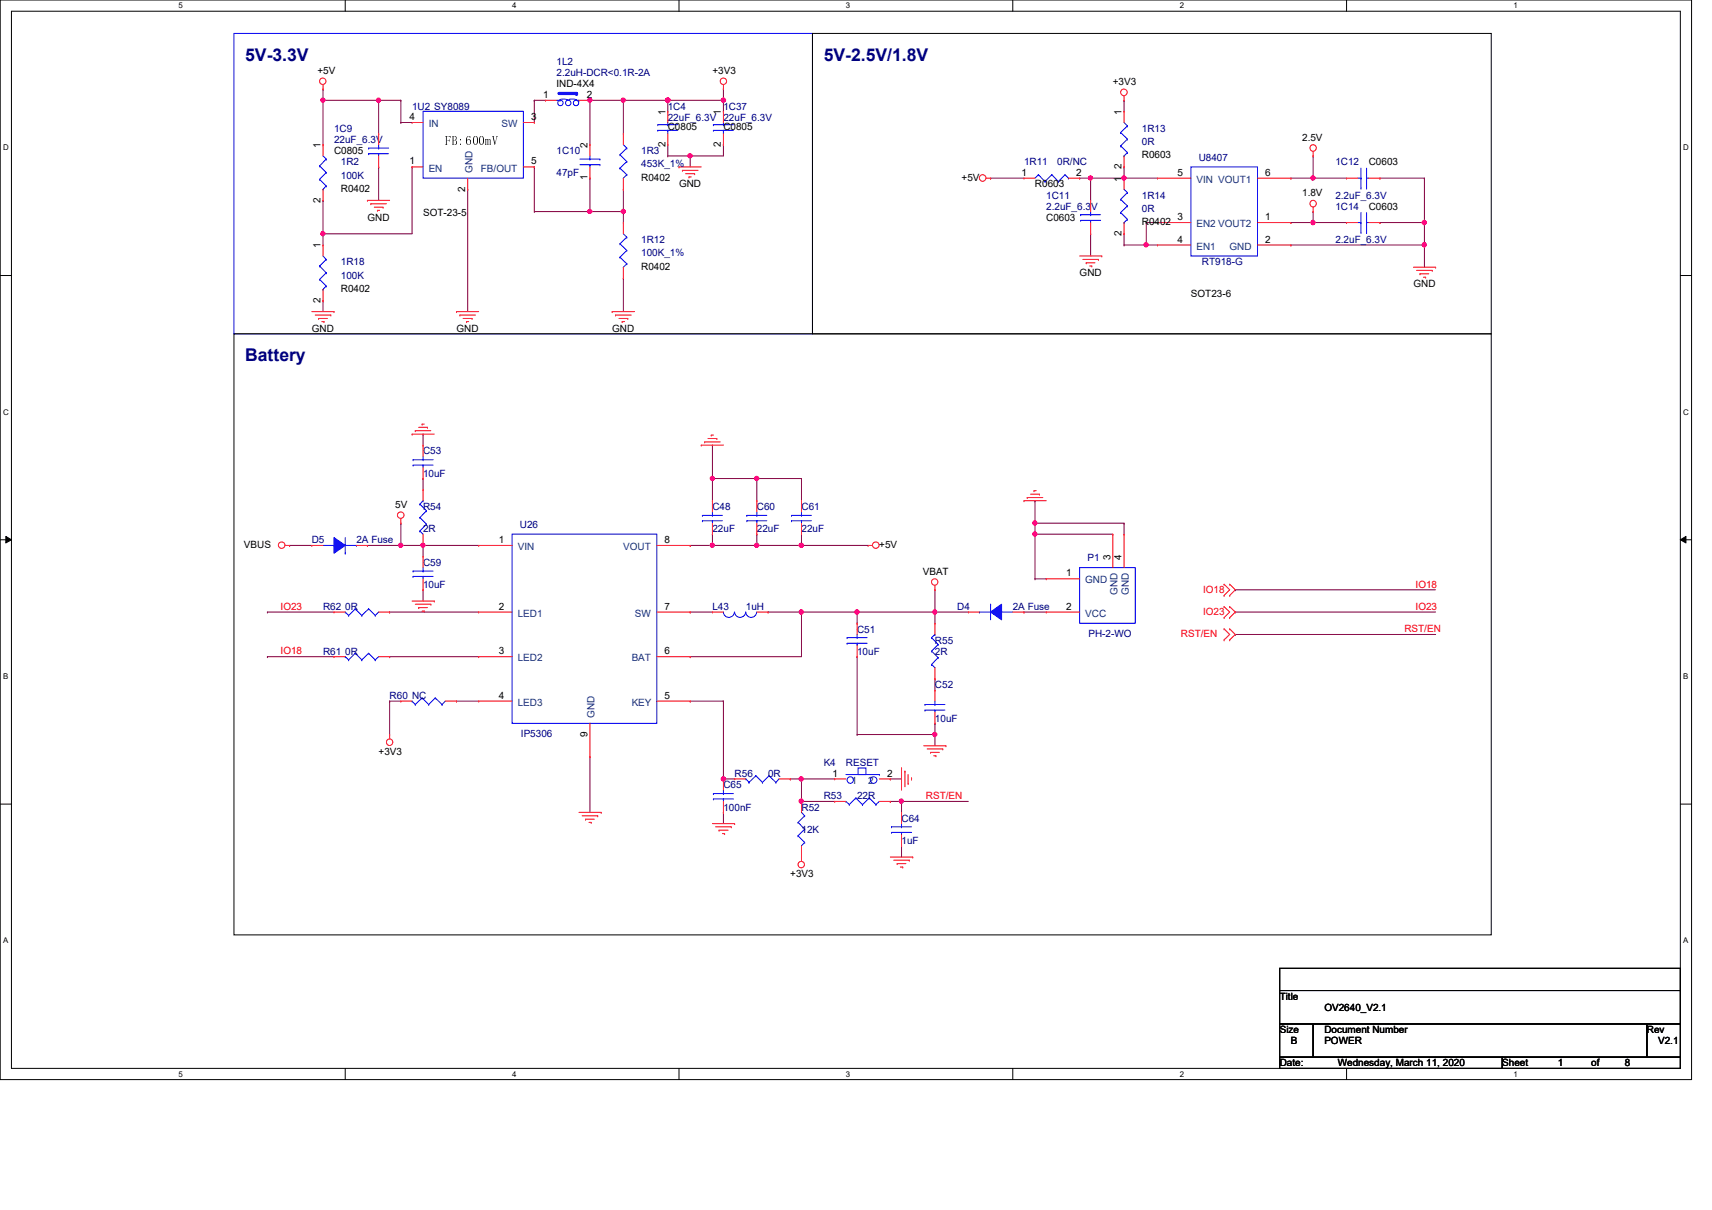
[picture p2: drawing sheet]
<svg xmlns="http://www.w3.org/2000/svg" width="297mm" height="210mm" viewBox="0 0 297 210" stroke-linecap="round" stroke-linejoin="round" font-family="sans-serif">
<path d="M0 0h293.5v187.3h-293.5zM2 1.9h289.5v183.4h-289.5z" fill="none" stroke="#000" stroke-width=".17"/>
<g fill="#fff">
<path d="M30.9 .2h.8v1.5h-.8z"/>
<path d="M30.9 185.5h.8v1.6h-.8z"/>
</g>
<path d="M59.9 0v1.9M59.9 185.3v2" fill="none" stroke="#000" stroke-width=".17"/>
<g fill="#fff">
<path d="M88.9 .2h.7v1.5h-.7z"/>
<path d="M88.9 185.5h.7v1.6h-.7z"/>
</g>
<path d="M117.8 0v1.9M117.8 185.3v2" fill="none" stroke="#000" stroke-width=".17"/>
<g fill="#fff">
<path d="M146.8 .2h.7v1.5h-.7z"/>
<path d="M146.8 185.5h.7v1.6h-.7z"/>
</g>
<path d="M175.7 0v1.9M175.7 185.3v2" fill="none" stroke="#000" stroke-width=".17"/>
<g fill="#fff">
<path d="M204.7 .2h.7v1.5h-.7z"/>
<path d="M204.7 185.5h.7v1.6h-.7z"/>
</g>
<path d="M233.6 0v1.9M233.6 185.3v2" fill="none" stroke="#000" stroke-width=".17"/>
<g fill="#fff">
<path d="M262.6 .2h.8v1.5h-.8z"/>
<path d="M262.6 185.5h.8v1.6h-.8z"/>
<path d="M.5 24.8h1v1.6h-1z"/>
<path d="M292.1 24.8h.9v1.6h-.9z"/>
<path d="M.5 70.7h1v1.5h-1z"/>
<path d="M292.1 70.7h.9v1.5h-.9z"/>
</g>
<path d="M0 47.8h2M291.5 47.8h2" fill="none" stroke="#000" stroke-width=".17"/>
<g fill="#fff">
<path d="M.5 116.5h.9v1.6h-.9z"/>
<path d="M292.1 116.5h.8v1.6h-.8z"/>
</g>
<path d="M0 93.6h2M1 93l1 .6-1 .6zM291.5 93.6l1-.6v1.2zM291.5 93.6h2" fill="none" stroke="#000" stroke-width=".17"/>
<path d="M1 93l1 .6-1 .6zM291.5 93.6l1-.6v1.2z" fill="#000"/>
<g fill="#fff">
<path d="M.5 162.4h.9v1.5h-.9z"/>
<path d="M292.1 162.4h.8v1.5h-.8z"/>
</g>
<path d="M141 5.8h117.7v52.1h-117.7zM40.6 57.9h218.1v104.3h-218.1zM0 139.5h2M291.5 139.5h2" fill="none" stroke="#000" stroke-width=".17"/>
<path d="M40.6 5.8h100.4v52.1h-100.4z" fill="none" stroke="#00f" stroke-width=".17"/>
<path d="M65.7 17.4h.1M65.7 17.4h3.9M125.5 15.5h.1M125.5 15.5v1.9" fill="none" stroke="#7f003f" stroke-width=".17"/>
<circle cx="65.7" cy="17.4" r=".37" fill="#f0f"/>
<circle cx="65.7" cy="17.4" r=".37" fill="none" stroke="#f0f" stroke-width=".17"/>
<path d="M71.5 29h.1M71.5 29v11.6h-15.5M56 40.6h.1" fill="none" stroke="#7f003f" stroke-width=".17"/>
<circle cx="56" cy="40.5" r=".37" fill="#f0f"/>
<circle cx="56" cy="40.5" r=".37" fill="none" stroke="#f0f" stroke-width=".17"/>
<g fill="none" stroke="#7f003f" stroke-width=".17">
<path d="M56 17.4h.1M56 17.4v7.7M65.7 17.4h.1M65.7 17.4v5.8M69.6 17.4h.1M69.6 17.4v3.9M92.7 17.4h.1M92.7 17.4v3.9M92.7 17.4h2M108.2 17.4h.1M108.2 17.4h7.7M65.7 29h.1"/>
<path d="M65.7 29v5.8M69.6 21.3h.1M69.6 21.3h1.9M81.1 32.9h.1M81.1 32.9v21.2M92.7 29h.1M92.7 29v7.7"/>
</g>
<circle cx="115.9" cy="17.4" r=".37" fill="#f0f"/>
<circle cx="115.9" cy="17.4" r=".37" fill="none" stroke="#f0f" stroke-width=".17"/>
<circle cx="108.1" cy="17.4" r=".37" fill="#f0f"/>
<circle cx="108.1" cy="17.4" r=".37" fill="none" stroke="#f0f" stroke-width=".17"/>
<path d="M115.9 17.4h.1M115.9 17.4h9.6" fill="none" stroke="#7f003f" stroke-width=".17"/>
<circle cx="125.5" cy="17.4" r=".37" fill="#f0f"/>
<circle cx="125.5" cy="17.4" r=".37" fill="none" stroke="#f0f" stroke-width=".17"/>
<circle cx="115.9" cy="17.4" r=".37" fill="#f0f"/>
<circle cx="115.9" cy="17.4" r=".37" fill="none" stroke="#f0f" stroke-width=".17"/>
<path d="M102.4 17.4h.1M102.4 17.4h5.8M108.2 17.4h.1M108.2 17.4v5.8M125.5 17.4h.1M125.5 17.4v1.9M108.2 36.7h.1M108.2 36.7v1.9M115.9 27.1h.1M115.9 27.1h9.6M119.8 27.1h.1" fill="none" stroke="#7f003f" stroke-width=".17"/>
<circle cx="119.7" cy="27" r=".37" fill="#f0f"/>
<circle cx="119.7" cy="27" r=".37" fill="none" stroke="#f0f" stroke-width=".17"/>
<path d="M102.4 36.7h.1M102.4 36.7h5.8M108.2 48.3h.1M108.2 48.3v5.8" fill="none" stroke="#7f003f" stroke-width=".17"/>
<circle cx="108.1" cy="36.7" r=".37" fill="#f0f"/>
<circle cx="108.1" cy="36.7" r=".37" fill="none" stroke="#f0f" stroke-width=".17"/>
<circle cx="102.3" cy="36.7" r=".37" fill="#f0f"/>
<circle cx="102.3" cy="36.7" r=".37" fill="none" stroke="#f0f" stroke-width=".17"/>
<path d="M102.4 17.4h.1M102.4 17.4v7.7" fill="none" stroke="#7f003f" stroke-width=".17"/>
<circle cx="102.3" cy="17.4" r=".37" fill="#f0f"/>
<circle cx="102.3" cy="17.4" r=".37" fill="none" stroke="#f0f" stroke-width=".17"/>
<path d="M56 17.4h.1M56 17.4h9.7M92.7 36.7h.1M102.4 30.9h.1M102.4 30.9v5.8h-9.7M108.2 32.9h.1M108.2 32.9v3.8" fill="none" stroke="#7f003f" stroke-width=".17"/>
<circle cx="56" cy="17.4" r=".37" fill="#f0f"/>
<circle cx="56" cy="17.4" r=".37" fill="none" stroke="#f0f" stroke-width=".17"/>
<path d="M56 15.5h.1M56 15.5v1.9M115.9 17.4h.1M115.9 17.4v1.9M125.5 25.1h.1M125.5 25.1v2M56 40.6h.1M56 40.6v1.9" fill="none" stroke="#7f003f" stroke-width=".17"/>
<circle cx="115.9" cy="17.4" r=".37" fill="#f0f"/>
<circle cx="115.9" cy="17.4" r=".37" fill="none" stroke="#f0f" stroke-width=".17"/>
<path d="M56 34.8h.1M56 34.8v5.8M115.9 25.1h.1M115.9 25.1v2M119.8 27.1h.1M119.8 27.1v1.9M56 52.2h.1M56 52.2v1.9M198.9 42.5h.1M198.9 42.5h1.9" fill="none" stroke="#7f003f" stroke-width=".17"/>
<circle cx="198.8" cy="42.5" r=".38" fill="#f0f"/>
<circle cx="198.8" cy="42.5" r=".38" fill="none" stroke="#f0f" stroke-width=".17"/>
<path d="M195 30.9h.1M195 30.9h5.8M198.9 38.6h.1M198.9 38.6h1.9M198.9 38.6v3.9" fill="none" stroke="#7f003f" stroke-width=".17"/>
<circle cx="195" cy="30.9" r=".37" fill="#f0f"/>
<circle cx="195" cy="30.9" r=".37" fill="none" stroke="#f0f" stroke-width=".17"/>
<path d="M189.2 30.9h.1M189.2 30.9v3.9M195 42.5h.1M195 42.5h3.9" fill="none" stroke="#7f003f" stroke-width=".17"/>
<circle cx="189.2" cy="30.9" r=".37" fill="#f0f"/>
<circle cx="189.2" cy="30.9" r=".37" fill="none" stroke="#f0f" stroke-width=".17"/>
<path d="M195 17.4h.1M195 17.4v1.9M171.9 30.9h.1M171.9 30.9h5.8M187.3 30.9h.1M187.3 30.9h1.9M227.8 30.9h.1M227.8 30.9h5.8M189.2 40.6h.1M189.2 40.6v3.8M195 40.6h.1M195 40.6v1.9" fill="none" stroke="#7f003f" stroke-width=".17"/>
<circle cx="227.8" cy="30.9" r=".37" fill="#f0f"/>
<circle cx="227.8" cy="30.9" r=".37" fill="none" stroke="#f0f" stroke-width=".17"/>
<path d="M227.8 38.6h.1M227.8 38.6h5.8" fill="none" stroke="#7f003f" stroke-width=".17"/>
<circle cx="227.8" cy="38.6" r=".38" fill="#f0f"/>
<circle cx="227.8" cy="38.6" r=".38" fill="none" stroke="#f0f" stroke-width=".17"/>
<path d="M239.4 30.9h.1M239.4 30.9h7.7M247.1 42.5h.1M247.1 42.5v3.9" fill="none" stroke="#7f003f" stroke-width=".17"/>
<circle cx="247.1" cy="42.5" r=".38" fill="#f0f"/>
<circle cx="247.1" cy="42.5" r=".38" fill="none" stroke="#f0f" stroke-width=".17"/>
<g fill="none" stroke="#7f003f" stroke-width=".17">
<path d="M189.2 30.9h.1M195 29h.1M195 29v1.9h-5.8M224 30.9h.1M227.8 27.1h.1M227.8 36.7h.1M227.8 27.1v3.8h-3.8M227.8 36.7v1.9M239.4 38.6h.1M239.4 38.6h7.7M247.1 38.6h.1M247.1 38.6v3.9h-23.1"/>
<path d="M224 42.5h.1"/>
</g>
<circle cx="247.1" cy="38.6" r=".38" fill="#f0f"/>
<circle cx="247.1" cy="38.6" r=".38" fill="none" stroke="#f0f" stroke-width=".17"/>
<path d="M224 38.6h.1M224 38.6h3.8M247.1 30.9h.1M247.1 30.9v7.7M73.4 83h.1M73.4 83v2M162.2 102.3h.1M162.2 106.2h.1M162.2 102.3v3.9M162.2 106.2h5.8M177.7 106.2h.1M177.7 106.2h3.8" fill="none" stroke="#7f003f" stroke-width=".17"/>
<circle cx="162.2" cy="106.2" r=".38" fill="#f0f"/>
<circle cx="162.2" cy="106.2" r=".38" fill="none" stroke="#f0f" stroke-width=".17"/>
<path d="M139.1 139h.1M139.1 139h5.7" fill="none" stroke="#7f003f" stroke-width=".17"/>
<circle cx="139" cy="139" r=".38" fill="#f0f"/>
<circle cx="139" cy="139" r=".38" fill="none" stroke="#f0f" stroke-width=".17"/>
<path d="M139.1 135.1h.1M139.1 135.1v3.9" fill="none" stroke="#7f003f" stroke-width=".17"/>
<circle cx="139" cy="135.1" r=".38" fill="#f0f"/>
<circle cx="139" cy="135.1" r=".38" fill="none" stroke="#f0f" stroke-width=".17"/>
<path d="M139.1 135.1h.1M139.1 135.1h5.7M156.4 139h.1M156.4 139h11.6" fill="none" stroke="#7f003f" stroke-width=".17"/>
<circle cx="156.4" cy="139" r=".38" fill="#f0f"/>
<circle cx="156.4" cy="139" r=".38" fill="none" stroke="#f0f" stroke-width=".17"/>
<g fill="none" stroke="#7f003f" stroke-width=".17">
<path d="M119.8 94.6h.1M123.6 92.7h.1M123.6 83h.1M123.6 92.7v1.9h-3.8M123.6 83v3.9M131.3 92.7h.1M131.3 92.7v1.9M73.4 102.3h.1M73.4 102.3v2M119.8 106.2h.1M119.8 106.2h3.8M102.4 131.3h.1"/>
<path d="M102.4 131.3v9.6M125.5 140.9h.1M125.5 140.9v2"/>
</g>
<circle cx="123.6" cy="83" r=".37" fill="#f0f"/>
<circle cx="123.6" cy="83" r=".37" fill="none" stroke="#f0f" stroke-width=".17"/>
<path d="M131.3 83h.1M131.3 83v3.9M162.2 127.4h.1M162.2 127.4v2" fill="none" stroke="#7f003f" stroke-width=".17"/>
<circle cx="162.2" cy="127.4" r=".37" fill="#f0f"/>
<circle cx="162.2" cy="127.4" r=".37" fill="none" stroke="#f0f" stroke-width=".17"/>
<g fill="none" stroke="#7f003f" stroke-width=".17">
<path d="M119.8 113.9h.1M139.1 106.2h.1M139.1 106.2h9.6M139.1 106.2v7.7h-19.3M148.7 106.2h.1M148.7 113.9h.1M148.7 106.2v1.9M148.7 113.9v13.5M162.2 117.8h.1M162.2 106.2h.1M162.2 106.2v1.9M162.2 117.8v1.9"/>
<path d="M148.7 127.4h.1M148.7 127.4h13.5"/>
</g>
<circle cx="139" cy="106.2" r=".38" fill="#f0f"/>
<circle cx="139" cy="106.2" r=".38" fill="none" stroke="#f0f" stroke-width=".17"/>
<path d="M133.3 106.2h.1M133.3 106.2h5.8M119.8 121.6h.1M119.8 121.6h5.7M125.5 121.6h.1M125.5 135.1h.1M125.5 121.6v13.5M125.5 135.1h2" fill="none" stroke="#7f003f" stroke-width=".17"/>
<circle cx="125.5" cy="135.1" r=".38" fill="#f0f"/>
<circle cx="125.5" cy="135.1" r=".38" fill="none" stroke="#f0f" stroke-width=".17"/>
<path d="M123.6 94.6h.1M123.6 94.6h7.7M154.5 135.1h.1M154.5 135.1h1.9M162.2 125.5h.1M162.2 125.5v1.9" fill="none" stroke="#7f003f" stroke-width=".17"/>
<circle cx="123.6" cy="94.6" r=".37" fill="#f0f"/>
<circle cx="123.6" cy="94.6" r=".37" fill="none" stroke="#f0f" stroke-width=".17"/>
<path d="M139.1 94.6h.1M139.1 94.6h11.5" fill="none" stroke="#7f003f" stroke-width=".17"/>
<circle cx="139" cy="94.6" r=".37" fill="#f0f"/>
<circle cx="139" cy="94.6" r=".37" fill="none" stroke="#f0f" stroke-width=".17"/>
<path d="M73.4 94.6h.1M73.4 94.6h9.7M131.3 94.6h.1M139.1 92.7h.1M139.1 92.7v1.9h-7.8M137.1 135.1h.1M137.1 135.1h2" fill="none" stroke="#7f003f" stroke-width=".17"/>
<circle cx="131.3" cy="94.6" r=".37" fill="#f0f"/>
<circle cx="131.3" cy="94.6" r=".37" fill="none" stroke="#f0f" stroke-width=".17"/>
<path d="M148.7 106.2h.1M148.7 106.2h13.5" fill="none" stroke="#7f003f" stroke-width=".17"/>
<circle cx="148.7" cy="106.2" r=".38" fill="#f0f"/>
<circle cx="148.7" cy="106.2" r=".38" fill="none" stroke="#f0f" stroke-width=".17"/>
<path d="M139.1 83h.1M139.1 83v3.9M179.6 92.7h.1M179.6 90.8h.1M179.6 92.7h13.5M179.6 90.8v1.9M179.6 90.8h15.4M195 90.8h.1M195 90.8v1.9" fill="none" stroke="#7f003f" stroke-width=".17"/>
<circle cx="179.5" cy="90.7" r=".38" fill="#f0f"/>
<circle cx="179.5" cy="90.7" r=".38" fill="none" stroke="#f0f" stroke-width=".17"/>
<path d="M179.6 86.9h.1M179.6 92.7h.1M179.6 86.9v3.9M179.6 92.7v7.7M179.6 100.4h.1M179.6 100.4h1.9" fill="none" stroke="#7f003f" stroke-width=".17"/>
<circle cx="179.5" cy="92.6" r=".37" fill="#f0f"/>
<circle cx="179.5" cy="92.6" r=".37" fill="none" stroke="#f0f" stroke-width=".17"/>
<g fill="none" stroke="#7f003f" stroke-width=".17">
<path d="M73.4 75.3h.1M73.4 75.3v1.9M50.2 94.6h.1M50.2 94.6h3.9M73.4 94.6h.1M73.4 94.6v1.9M46.4 106.2h.1M46.4 113.9h.1M46.4 106.2h11.6M46.4 113.9h11.6M67.6 106.2h.1M67.6 113.9h.1"/>
<path d="M67.6 106.2h15.5M67.6 113.9h15.5M214.3 102.3h.1M214.3 106.2h.1M214.3 110.1h.1M214.3 106.2h34.8M214.3 102.3h34.8M214.3 110.1h34.8M67.6 121.6h.1M67.6 121.6v5.8M67.6 121.6h2M79.2 121.6h.1"/>
<path d="M79.2 121.6h3.9M154.5 139h.1M154.5 139h1.9M156.4 139h.1M156.4 139v1.9M156.4 146.7h.1M156.4 146.7v2"/>
</g>
<circle cx="73.4" cy="94.6" r=".37" fill="#f0f"/>
<circle cx="73.4" cy="94.6" r=".37" fill="none" stroke="#f0f" stroke-width=".17"/>
<path d="M63.8 94.6h.1M69.6 90.8h.1M69.6 90.8v3.8h-5.8M123.6 83h.1M123.6 83h7.7" fill="none" stroke="#7f003f" stroke-width=".17"/>
<circle cx="131.3" cy="83" r=".37" fill="#f0f"/>
<circle cx="131.3" cy="83" r=".37" fill="none" stroke="#f0f" stroke-width=".17"/>
<path d="M123.6 77.2h.1M123.6 77.2v5.8M69.6 94.6h.1M69.6 94.6h3.8M131.3 83h.1M131.3 83h7.8" fill="none" stroke="#7f003f" stroke-width=".17"/>
<circle cx="69.5" cy="94.6" r=".37" fill="#f0f"/>
<circle cx="69.5" cy="94.6" r=".37" fill="none" stroke="#f0f" stroke-width=".17"/>
<g fill="none" stroke="#f00" stroke-width=".17">
<path d="M56 15.5h.1M56 14.7v.8M115.9 19.3h.1M115.9 19.3v2M125.5 15.5h.1M125.5 14.7v.8M195 17.4h.1M195 19.3h.1M195 16.6v.8M195 19.3v2M56 25.1h.1M56 34.8h.1"/>
<path d="M56 25.1v2M56 32.9v1.9M63.8 34.8h.1M63.8 34.8h3.8M64.3 35.3h.1M64.3 35.3h2.8M64.9 35.9h1.6M65.5 36.5h.1M65.5 36.5h.4M65.7 29h.1M65.7 23.2h.1M65.7 23.2v1.9"/>
<path d="M65.7 27.1v1.9M66.5 35.9h.1M102.4 30.9h.1M102.4 25.1h.1M102.4 25.1v2M102.4 29v1.9M108.2 23.2h.1M108.2 32.9h.1M108.2 23.2v1.9M108.2 30.9v2M115.9 25.1h.1M115.9 23.2v1.9"/>
<path d="M117.8 29h.1M117.8 29h3.9M118.4 29.5h.1M118.4 29.5h2.7M119 30.1h1.5M119.5 30.7h.1M119.5 30.7h.4M120.5 30.1h.1M171.1 30.9h.8M171.9 30.9h.1M189.2 34.8h.1M189.2 34.8v1.9"/>
<path d="M189.2 38.6v2M195 29h.1M195 27.1v1.9M200.8 30.9h.1M200.8 38.6h.1M200.8 30.9h5.8M200.8 38.6h5.8M218.2 30.9h5.8M218.2 38.6h5.8M224 30.9h.1M224 38.6h.1M227.8 27.1h.1"/>
<path d="M227.8 36.7h.1M227.8 26.3v.8M227.8 35.9v.8M233.6 30.9h.1M233.6 38.6h.1M233.6 30.9h2M233.6 38.6h2M237.5 30.9h1.9M237.5 38.6h1.9M239.4 30.9h.1M239.4 38.6h.1M54.1 54.1h3.9"/>
<path d="M54.7 54.7h2.7M55.3 55.2h.1M55.3 55.2h1.5M55.8 55.8h.4M56.2 55.8h.1M57.4 54.7h.1M58 54.1h.1M79.2 54.1h.1M79.2 54.1h3.9M79.8 54.7h.1M79.8 54.7h2.7M80.3 55.2h1.6"/>
<path d="M80.9 55.8h.1M80.9 55.8h.4M81.9 55.2h.1M106.2 54.1h.1M106.2 54.1h3.9M106.8 54.7h.1M106.8 54.7h2.7M107.4 55.2h1.5M107.9 55.8h.1M107.9 55.8h.5M108.9 55.2h.1M187.3 44.4h3.9"/>
<path d="M187.9 45h2.7M188.5 45.6h.1M188.5 45.6h1.5M189.1 46.1h.3M189.2 40.6h.1M189.4 46.1h.1M190.6 45h.1M191.2 44.4h.1M200.8 42.5h.1M200.8 42.5h5.8M218.2 42.5h5.8M224 42.5h.1"/>
<path d="M245.2 46.4h3.9M245.8 46.9h2.7M246.4 47.5h.1M246.4 47.5h1.5M247 48.1h.4M247.4 48.1h.1M248.5 46.9h.1M249.1 46.4h.1M71.5 75.3h.1M71.5 75.3h3.8M72 74.7h.1M72 74.7h2.8"/>
<path d="M72.6 74.1h1.6M73.2 73.6h.1M73.2 73.6h.4M73.4 77.2h.1M73.4 77.2v2M74.2 74.1h.1M121.7 77.2h.1M121.7 77.2h3.8M122.3 76.7h.1M122.3 76.7h2.7M122.8 76.1h1.6M123.4 75.5h.1"/>
<path d="M123.4 75.5h.4M124.4 76.1h.1M49.5 94.6h.7M50.2 94.6h.1M69.6 90.8h.1M69.6 90v.8M73.4 94.6h.1M73.4 85h.1M73.4 96.5h.1M73.4 83h.1M73.4 81.1v1.9M73.4 85v1.9"/>
<path d="M73.4 92.7v1.9M73.4 96.5v2M123.6 92.7h.1M123.6 86.9h.1M123.6 86.9v1.9M123.6 90.8v1.9M139.1 92.7h.1M139.1 86.9h.1M139.1 86.9v1.9M139.1 90.8v1.9M150.6 94.6h.1M150.6 94.6h.8"/>
<path d="M177.7 86.9h.1M177.7 86.9h3.8M178.2 86.3h.1M178.2 86.3h2.7M178.8 85.7h1.5M179.4 85.1h.1M179.4 85.1h.4M180.3 85.7h.1M193.1 92.7h.1M193.1 92.7v5.8M195 92.7h.1M195 92.7v5.8"/>
<path d="M58 113.9h.1M58 113.9h1.9M65.7 113.9h1.9M67.6 113.9h.1M71.5 104.3h3.8M72 104.8h2.8M72.6 105.4h.1M72.6 105.4h1.6M73.2 106h.4M73.4 102.3h.1M73.4 100.4v1.9M73.6 106h.1"/>
<path d="M74.8 104.8h.1M75.3 104.3h.1M123.6 106.2h.1M123.6 106.2h1.9M131.3 106.2h2M133.3 106.2h.1M148.7 113.9h.1M148.7 108.1h.1M148.7 108.1v2M148.7 112v1.9M162.2 102.3h.1M162.2 117.8h.1"/>
<path d="M162.2 108.1h.1M162.2 101.6v.7M162.2 108.1v2M162.2 115.8v2M181.5 100.4h.1M181.5 106.2h.1M181.5 100.4h5.8M181.5 106.2h5.8M212.4 101.3h.1M212.4 103.3h.1M212.4 105.2h.1M212.4 107.1h.1"/>
<path d="M212.4 109.1h.1M212.4 111h.1M212.4 101.3l1 1-1 1M212.4 105.2l1 1-1 .9M212.4 109.1l1 1-1 .9M213.4 103.3h.1M213.4 101.3h.1M213.4 107.1h.1M213.4 105.2h.1M213.4 111h.1M213.4 109.1h.1M213.4 101.3l.9 1-.9 1"/>
<path d="M213.4 105.2l.9 1-.9 .9M213.4 109.1l.9 1-.9 .9M67.6 127.4h.1M67.6 127.4v.8M69.6 121.6h.1M69.6 121.6h1.9M77.3 121.6h1.9M79.2 121.6h.1M125.5 135.1h.1M125.5 135.1v2M125.5 139v1.9M127.5 135.1h.1"/>
<path d="M127.5 135.1h1.9M135.2 135.1h1.9M137.1 135.1h.1M139.1 139h.1M139.1 139v1.9M144.8 135.1h.1M144.8 135.1h2M152.6 135.1h1.9M154.5 135.1h.1M156.4 133.2h.1M156.4 133.2v3.9M157 133.8h.1"/>
<path d="M157 133.8v2.7M157.6 135.9h.1M157.6 134.4v1.5M158.2 135h.1M158.2 135v.3M160.3 129.4h3.8M160.9 129.9h2.7M161.5 130.5h.1M161.5 130.5h1.5M162 131.1h.4M162.4 131.1h.1M163.6 129.9h.1"/>
<path d="M164.1 129.4h.1M100.5 140.9h3.8M101 141.5h2.7M101.6 142.1h.1M101.6 142.1h1.5M102.2 142.7h.4M102.6 142.7h.1M103.7 141.5h.1M104.3 140.9h.1M123.6 142.9h3.9M124.2 143.4h2.7M124.8 144h.1"/>
<path d="M124.8 144h1.5M125.3 144.6h.4M125.5 140.9h.1M125.7 144.6h.1M126.9 143.4h.1M127.5 142.9h.1M139.1 148.7h.1M139.1 146.7v2.7M154.5 148.7h3.9M155.1 149.2h2.7M155.7 149.8h.1M155.7 149.8h1.5"/>
<path d="M156.2 150.4h.4M156.4 146.7h.1M156.4 140.9h.1M156.4 140.9v2M156.4 144.8v1.9M156.6 150.4h.1M157.8 149.2h.1M158.4 148.7h.1"/>
<circle cx="56" cy="14.1" r=".56"/>
<circle cx="125.5" cy="14.1" r=".56"/>
<circle cx="195" cy="16" r=".57"/>
<circle cx="170.5" cy="30.9" r=".57"/>
<circle cx="227.8" cy="35.3" r=".56"/>
<circle cx="227.8" cy="25.7" r=".56"/>
<circle cx="48.9" cy="94.6" r=".56"/>
<circle cx="69.5" cy="89.4" r=".56"/>
<circle cx="152" cy="94.6" r=".56"/>
<circle cx="162.2" cy="101" r=".56"/>
<circle cx="67.6" cy="128.8" r=".56"/>
<circle cx="139" cy="150" r=".56"/>
</g>
<path d="M222 168h69.5v3.8h-69.5zM222 171.8h69.5v5.8h-69.5zM222 177.6h5.8v5.8h-5.8zM227.8 177.6h57.9v5.8h-57.9zM285.7 177.6h5.8v5.8h-5.8zM222 183.4h38.6v1.9h-38.6zM260.6 183.4h30.9v1.9h-30.9z" fill="none" stroke="#000" stroke-width=".17"/>
<g fill="none" stroke="#00f" stroke-width=".17">
<path d="M55.5 28.8h.1M55.5 31.1h.1M55.5 28.8l1.1 1.1M55.5 31.1l1.1 1.2M56 32.9h.1M56 27.1l.6 .5M56.6 27.6h.1M56.6 29.9h.1M56.6 32.3h.1M56.6 27.6l-1.1 1.2M56.6 29.9l-1.1 1.2M56.6 32.3l-.6 .6"/>
<path d="M64 25.7h.1M64 26.7h.1M64 25.7h3.4M64 26.7h3.4M65.7 26.7h.1M65.7 25.7h.1M65.7 25.1v.6M65.7 26.7v.4M100.6 27.6h3.5M100.6 28.6h3.5M102.4 28.6h.1M102.4 27.6h.1"/>
<path d="M102.4 27.1v.5M102.4 28.6v.4M104.1 27.6h.1M104.1 28.6h.1M107.6 26.8h.1M107.6 29.2h.1M107.6 26.8l1.2 1.2M107.6 29.2l1.2 1.1M108.2 30.9h.1M108.2 25.1l.6 .6M108.8 25.7h.1M108.8 28h.1"/>
<path d="M108.8 30.3h.1M108.8 25.7l-1.2 1.1M108.8 28l-1.2 1.2M108.8 30.3l-.6 .6M114.1 22.6h.1M114.1 21.6h.1M114.1 22.6h3.5M114.1 21.6h3.5M115.9 21.6h.1M115.9 22.6h.1M115.9 21.3v.3M115.9 22.6v.6"/>
<path d="M187.5 37.3h.1M187.5 38.2h.1M187.5 37.3h3.5M187.5 38.2h3.5M189.2 38.2h.1M189.2 37.3h.1M189.2 36.7v.6M189.2 38.2v.4M194.4 23h.1M194.4 25.3h.1M194.4 23l1.2 1.1M194.4 25.3l1.2 1.2"/>
<path d="M195 27.1h.1M195 21.3l.6 .5M195.6 21.8h.1M195.6 24.1h.1M195.6 26.5h.1M195.6 21.8l-1.2 1.2M195.6 24.1l-1.2 1.2M195.6 26.5l-.6 .6M206.6 29h11.6v15.4h-11.6zM235.6 30.9h.5M235.6 38.6h.5M236.1 32.6h.1"/>
<path d="M236.1 30.9h.1M236.1 38.6h.1M236.1 29.2v3.4M236.1 36.9v3.4M237.1 30.9h.1M237.1 32.6h.1M237.1 38.6h.1M237.1 30.9h.4M237.1 29.2v3.4M237.1 36.9v3.4M237.1 38.6h.4M236.1 40.3h.1"/>
<path d="M237.1 40.3h.1M71.7 79.8h.1M71.7 79.8h3.4M73.4 79.8h.1M73.4 79.2v.6M71.7 99.1h.1M71.7 100h.1M71.7 80.7h.1M71.7 99.1h3.4M71.7 100h3.4M71.7 80.7h3.4M72.9 92.1h.1"/>
<path d="M72.9 89.8h.1M72.9 87.5h.1M72.9 92.1l.5 .6M72.9 89.8l1.1 1.1M72.9 87.5l1.1 1.1M73.4 86.9h.1M73.4 100h.1M73.4 99.1h.1M73.4 80.7h.1M73.4 86.9l-.5 .6M73.4 80.7v.4M73.4 98.5v.6"/>
<path d="M73.4 100v.4M74 90.9h.1M74 88.6h.1M74 90.9l-1.1 1.2M74 88.6l-1.1 1.2M121.9 89.4h.1M121.9 90.3h.1M121.9 89.4h3.4M121.9 90.3h3.4M123.6 90.3h.1M123.6 89.4h.1M123.6 88.8v.6"/>
<path d="M123.6 90.3v.5M137.3 89.4h.1M137.3 90.3h.1M137.3 89.4h3.5M137.3 90.3h3.5M139.1 90.3h.1M139.1 89.4h.1M139.1 88.8v.6M139.1 90.3v.5M187.3 98.5h9.7v9.6h-9.7zM59.9 113.9h.1M59.9 113.9l.6 .6"/>
<path d="M60.5 114.5h.1M61.6 113.3h.1M61.6 113.3l1.2 1.2M61.6 113.3l-1.1 1.2M62.8 114.5h.1M64 113.3h.1M64 113.3l1.1 1.2M64 113.3l-1.2 1.2M65.1 114.5h.1M65.7 113.9l-.6 .6M125.5 106.2a.95 .95 0 0 0 1 .9 .95 .95 0 0 0 .9-.9M127.5 106.2a.95 .95 0 0 0 .9 .9 .95 .95 0 0 0 1-.9"/>
<path d="M129.4 106.2a.93 .93 0 0 0 .9 .9 .93 .93 0 0 0 1-.9M147 110.6h.1M147 111.6h.1M147 110.6h3.4M147 111.6h3.4M148.7 111.6h.1M148.7 110.6h.1M148.7 110.1v.5M148.7 111.6v.4M161.6 115.3h.1M161.6 112.9h.1M161.6 110.6h.1"/>
<path d="M161.6 115.3l.6 .5M161.6 112.9l1.2 1.2M161.6 110.6l1.2 1.2M162.2 110.1h.1M162.2 110.1l-.6 .5M162.8 114.1h.1M162.8 111.8h.1M162.8 114.1l-1.2 1.2M162.8 111.8l-1.2 1.1M169.9 106.2h.1M169.9 106.2h2M171.9 104.8h.1"/>
<path d="M171.9 104.8v2.7M173.8 106.2h.1M173.8 106.2h1.9M71.5 121.6h.1M71.5 121.6l.5 .6M72 122.2h.1M73.2 121.1h.1M73.2 121.1l1.2 1.1M73.2 121.1l-1.2 1.1M74.4 122.2h.1M75.5 121.1h.1M75.5 121.1l1.2 1.1"/>
<path d="M75.5 121.1l-1.1 1.1M76.7 122.2h.1M77.3 121.6l-.6 .6M123.8 137.7h.1M123.8 138.6h.1M123.8 137.7h3.5M123.8 138.6h3.5M125.5 138.6h.1M125.5 137.7h.1M125.5 137.1v.6M125.5 138.6v.4M129.4 135.1h.1"/>
<path d="M129.4 135.1l.6 .6M130 135.7h.1M131.1 134.6h.1M131.1 134.6l1.2 1.1M131.1 134.6l-1.1 1.1M132.3 135.7h.1M133.4 134.6h.1M133.4 134.6l1.2 1.1M133.4 134.6l-1.1 1.1M134.6 135.7h.1M135.2 135.1l-.6 .6M146.8 134.4h5.8"/>
<path d="M148.9 133.2h1.3v1.2h-1.3zM152.6 134.4h.1M138.5 142.7h.1M138.5 145h.1M138.5 142.7l1.1 1.1M138.5 145l1.1 1.1M139.1 146.7h.1M139.1 140.9l.5 .6M139.6 141.5h.1M139.6 143.8h.1M139.6 146.1h.1M139.6 141.5l-1.1 1.2"/>
<path d="M139.6 143.8l-1.1 1.2M139.6 146.1l-.5 .6M154.7 143.4h.1M154.7 144.4h.1M154.7 143.4h3.5M154.7 144.4h3.5M156.4 144.4h.1M156.4 143.4h.1M156.4 142.9v.5M156.4 144.4v.4"/>
<circle cx="147.5" cy="135.3" r=".56"/>
<circle cx="151.6" cy="135.3" r=".57"/>
</g>
<path d="M171.9 106.2l1.9-1.4v2.7z" fill-rule="evenodd" fill="#00f"/>
<path d="M56 94.6h2M58 94.6h.1M59.9 96h.1M59.9 93.3v2.7M59.9 94.6h1.9M61.8 94.6h.1M171.9 106.2l1.9-1.4v2.7z" fill="none" stroke="#00f" stroke-width=".17"/>
<path d="M168 106.2h.1M168 106.2h1.9M175.7 106.2h2M177.7 106.2h.1" fill="none" stroke="#f00" stroke-width=".17"/>
<path d="M58 93.3l1.9 1.3-1.9 1.4z" fill-rule="evenodd" fill="#00f"/>
<g fill="none" stroke="#00f" stroke-width=".17">
<path d="M73.4 19.3h17.4v11.6h-17.4zM123.8 22.6h.1M123.8 21.6h.1M123.8 22.6h3.5M123.8 21.6h3.5M125.5 21.6h.1M125.5 22.6h.1M125.5 21.3v.3M125.5 22.6v.6M180.2 30.3h.1M180.2 30.3l-.6 .6M180.2 30.3l1.1 1.2"/>
<path d="M181.3 31.5h.1M182.5 30.3h.1M182.5 30.3l-1.2 1.2M182.5 30.3l1.1 1.2M183.6 31.5h.1M184.8 30.3h.1M184.8 30.3l-1.2 1.2M184.8 30.3l.6 .6M185.4 30.9h.1M194.4 34.6h.1M194.4 36.9h.1M194.4 34.6l1.2 1.1"/>
<path d="M194.4 36.9l1.2 1.2M195 38.6h.1M195 32.9l.6 .5M195.6 33.4h.1M195.6 35.7h.1M195.6 38.1h.1M195.6 33.4l-1.2 1.2M195.6 35.7l-1.2 1.2M195.6 38.1l-.6 .5M55.5 46.1h.1M55.5 48.5h.1M55.5 46.1l1.1 1.2"/>
<path d="M55.5 48.5l1.1 1.1M56 50.2h.1M56 44.4l.6 .6M56.6 45h.1M56.6 47.3h.1M56.6 49.6h.1M56.6 45l-1.1 1.1M56.6 47.3l-1.1 1.2M56.6 49.6l-.6 .6M107.6 42.3h.1M107.6 44.6h.1M107.6 42.3l1.2 1.1"/>
<path d="M107.6 44.6l1.2 1.2M108.2 46.4h.1M108.2 40.6l.6 .5M108.8 41.1h.1M108.8 43.4h.1M108.8 45.8h.1M108.8 41.1l-1.2 1.2M108.8 43.4l-1.2 1.2M108.8 45.8l-.6 .6M58 93.3l1.9 1.3-1.9 1.4zM88.9 92.7h25.1v32.8h-25.1zM59.9 106.2h.1"/>
<path d="M59.9 106.2l.6 .6M60.5 106.8h.1M61.6 105.6h.1M61.6 105.6l1.2 1.2M61.6 105.6l-1.1 1.2M62.8 106.8h.1M64 105.6h.1M64 105.6l1.1 1.2M64 105.6l-1.2 1.2M65.1 106.8h.1M65.7 106.2l-.6 .6M146.8 139h.1"/>
<path d="M146.8 139l.6 .6M147.4 139.6h.1M148.5 138.4h.1M148.5 138.4l1.1 1.2M148.5 138.4l-1.1 1.2M149.6 139.6h.1M150.8 138.4h.1M150.8 138.4l1.2 1.2M150.8 138.4l-1.2 1.2M152 139.6h.1M152.6 139l-.6 .6"/>
</g>
<g fill="none" stroke="#f00" stroke-width=".17">
<path d="M125.5 19.3h.1M125.5 19.3v2M71.5 29h.1M71.5 21.3h.1M71.5 29h1.9M71.5 21.3h1.9M81.1 32.9h.1M81.1 30.9v2M90.8 29h1.9M90.8 21.3h1.9M92.7 21.3h.1M92.7 29h.1"/>
<path d="M108.2 38.6h.1M108.2 38.6v2M125.5 25.1h.1M125.5 23.2v1.9M177.7 30.9h.1M177.7 30.9h1.9M185.4 30.9h1.9M187.3 30.9h.1M195 30.9h.1M195 30.9v2M195 38.6v2M56 42.5h.1"/>
<path d="M56 52.2h.1M56 42.5v1.9M56 50.2v2M108.2 48.3h.1M108.2 46.4v1.9M195 40.6h.1M54.1 94.6h.1M54.1 94.6h1.9M61.8 94.6h2M63.8 94.6h.1M83.1 94.6h.1M83.1 94.6h5.8"/>
<path d="M114 94.6h5.8M119.8 94.6h.1M58 106.2h.1M58 106.2h1.9M65.7 106.2h1.9M67.6 106.2h.1M83.1 106.2h.1M83.1 113.9h.1M83.1 106.2h5.8M83.1 113.9h5.8M114 106.2h5.8M114 113.9h5.8"/>
<path d="M119.8 113.9h.1M119.8 106.2h.1M83.1 121.6h.1M83.1 121.6h5.8M102.4 131.3h.1M102.4 125.5v5.8M114 121.6h5.8M119.8 121.6h.1M144.8 139h.1M144.8 139h2M152.6 139h1.9M154.5 139h.1"/>
</g>
<path d="M97 16.2h3" fill="none" stroke="#00f" stroke-width=".55"/>
<circle cx="100" cy="16.2" r=".28" fill="#00f"/>
<g fill="none" stroke="#00f" stroke-width=".17">
<path d="M96.6 17.4h.6M97.1 17.3l.7-.1 .7 .1M97.2 17.4h.1M98.7 17.3l.7-.1 .6 .1M99.9 17.4h.6M100.5 17.4h.1M129.6 89.4h.1M129.6 90.3h.1M129.6 89.4h3.5M129.6 90.3h3.5M131.3 90.3h.1M131.3 89.4h.1"/>
<path d="M131.3 88.8v.6M131.3 90.3v.5M160.5 122.2h.1M160.5 123.2h.1M160.5 122.2h3.5M160.5 123.2h3.5M162.2 123.2h.1M162.2 122.2h.1M162.2 121.6v.6M162.2 123.2v.4"/>
<circle cx="97.2" cy="17.9" r=".47"/>
<circle cx="98.6" cy="17.9" r=".47"/>
<circle cx="99.9" cy="17.9" r=".47"/>
</g>
<path d="M94.7 17.4h.1M94.7 17.4h1.9M100.5 17.4h1.9M102.4 17.4h.1M131.3 92.7h.1M131.3 86.9h.1M131.3 86.9v1.9M131.3 90.8v1.9M162.2 119.7h.1M162.2 119.7v1.9M162.2 125.5h.1M162.2 123.6v1.9" fill="none" stroke="#f00" stroke-width=".17"/>
<circle cx="65.7" cy="17.4" r=".37" fill="#f0f"/>
<circle cx="65.7" cy="17.4" r=".37" fill="none" stroke="#f0f" stroke-width=".17"/>
<circle cx="56" cy="40.5" r=".37" fill="#f0f"/>
<circle cx="56" cy="40.5" r=".37" fill="none" stroke="#f0f" stroke-width=".17"/>
<circle cx="115.9" cy="17.4" r=".37" fill="#f0f"/>
<circle cx="115.9" cy="17.4" r=".37" fill="none" stroke="#f0f" stroke-width=".17"/>
<circle cx="108.1" cy="17.4" r=".37" fill="#f0f"/>
<circle cx="108.1" cy="17.4" r=".37" fill="none" stroke="#f0f" stroke-width=".17"/>
<circle cx="125.5" cy="17.4" r=".37" fill="#f0f"/>
<circle cx="125.5" cy="17.4" r=".37" fill="none" stroke="#f0f" stroke-width=".17"/>
<circle cx="115.9" cy="17.4" r=".37" fill="#f0f"/>
<circle cx="115.9" cy="17.4" r=".37" fill="none" stroke="#f0f" stroke-width=".17"/>
<circle cx="119.7" cy="27" r=".37" fill="#f0f"/>
<circle cx="119.7" cy="27" r=".37" fill="none" stroke="#f0f" stroke-width=".17"/>
<circle cx="108.1" cy="36.7" r=".37" fill="#f0f"/>
<circle cx="108.1" cy="36.7" r=".37" fill="none" stroke="#f0f" stroke-width=".17"/>
<circle cx="102.3" cy="36.7" r=".37" fill="#f0f"/>
<circle cx="102.3" cy="36.7" r=".37" fill="none" stroke="#f0f" stroke-width=".17"/>
<circle cx="102.3" cy="17.4" r=".37" fill="#f0f"/>
<circle cx="102.3" cy="17.4" r=".37" fill="none" stroke="#f0f" stroke-width=".17"/>
<circle cx="56" cy="17.4" r=".37" fill="#f0f"/>
<circle cx="56" cy="17.4" r=".37" fill="none" stroke="#f0f" stroke-width=".17"/>
<circle cx="115.9" cy="17.4" r=".37" fill="#f0f"/>
<circle cx="115.9" cy="17.4" r=".37" fill="none" stroke="#f0f" stroke-width=".17"/>
<circle cx="198.8" cy="42.5" r=".38" fill="#f0f"/>
<circle cx="198.8" cy="42.5" r=".38" fill="none" stroke="#f0f" stroke-width=".17"/>
<circle cx="195" cy="30.9" r=".37" fill="#f0f"/>
<circle cx="195" cy="30.9" r=".37" fill="none" stroke="#f0f" stroke-width=".17"/>
<circle cx="189.2" cy="30.9" r=".37" fill="#f0f"/>
<circle cx="189.2" cy="30.9" r=".37" fill="none" stroke="#f0f" stroke-width=".17"/>
<circle cx="227.8" cy="30.9" r=".37" fill="#f0f"/>
<circle cx="227.8" cy="30.9" r=".37" fill="none" stroke="#f0f" stroke-width=".17"/>
<circle cx="227.8" cy="38.6" r=".38" fill="#f0f"/>
<circle cx="227.8" cy="38.6" r=".38" fill="none" stroke="#f0f" stroke-width=".17"/>
<circle cx="247.1" cy="42.5" r=".38" fill="#f0f"/>
<circle cx="247.1" cy="42.5" r=".38" fill="none" stroke="#f0f" stroke-width=".17"/>
<circle cx="247.1" cy="38.6" r=".38" fill="#f0f"/>
<circle cx="247.1" cy="38.6" r=".38" fill="none" stroke="#f0f" stroke-width=".17"/>
<circle cx="162.2" cy="106.2" r=".38" fill="#f0f"/>
<circle cx="162.2" cy="106.2" r=".38" fill="none" stroke="#f0f" stroke-width=".17"/>
<circle cx="139" cy="139" r=".38" fill="#f0f"/>
<circle cx="139" cy="139" r=".38" fill="none" stroke="#f0f" stroke-width=".17"/>
<circle cx="139" cy="135.1" r=".38" fill="#f0f"/>
<circle cx="139" cy="135.1" r=".38" fill="none" stroke="#f0f" stroke-width=".17"/>
<circle cx="156.4" cy="139" r=".38" fill="#f0f"/>
<circle cx="156.4" cy="139" r=".38" fill="none" stroke="#f0f" stroke-width=".17"/>
<circle cx="123.6" cy="83" r=".37" fill="#f0f"/>
<circle cx="123.6" cy="83" r=".37" fill="none" stroke="#f0f" stroke-width=".17"/>
<circle cx="162.2" cy="127.4" r=".37" fill="#f0f"/>
<circle cx="162.2" cy="127.4" r=".37" fill="none" stroke="#f0f" stroke-width=".17"/>
<circle cx="139" cy="106.2" r=".38" fill="#f0f"/>
<circle cx="139" cy="106.2" r=".38" fill="none" stroke="#f0f" stroke-width=".17"/>
<circle cx="125.5" cy="135.1" r=".38" fill="#f0f"/>
<circle cx="125.5" cy="135.1" r=".38" fill="none" stroke="#f0f" stroke-width=".17"/>
<circle cx="123.6" cy="94.6" r=".37" fill="#f0f"/>
<circle cx="123.6" cy="94.6" r=".37" fill="none" stroke="#f0f" stroke-width=".17"/>
<circle cx="139" cy="94.6" r=".37" fill="#f0f"/>
<circle cx="139" cy="94.6" r=".37" fill="none" stroke="#f0f" stroke-width=".17"/>
<circle cx="131.3" cy="94.6" r=".37" fill="#f0f"/>
<circle cx="131.3" cy="94.6" r=".37" fill="none" stroke="#f0f" stroke-width=".17"/>
<circle cx="148.7" cy="106.2" r=".38" fill="#f0f"/>
<circle cx="148.7" cy="106.2" r=".38" fill="none" stroke="#f0f" stroke-width=".17"/>
<circle cx="179.5" cy="90.7" r=".38" fill="#f0f"/>
<circle cx="179.5" cy="90.7" r=".38" fill="none" stroke="#f0f" stroke-width=".17"/>
<circle cx="179.5" cy="92.6" r=".37" fill="#f0f"/>
<circle cx="179.5" cy="92.6" r=".37" fill="none" stroke="#f0f" stroke-width=".17"/>
<circle cx="73.4" cy="94.6" r=".37" fill="#f0f"/>
<circle cx="73.4" cy="94.6" r=".37" fill="none" stroke="#f0f" stroke-width=".17"/>
<circle cx="131.3" cy="83" r=".37" fill="#f0f"/>
<circle cx="131.3" cy="83" r=".37" fill="none" stroke="#f0f" stroke-width=".17"/>
<circle cx="69.5" cy="94.6" r=".37" fill="#f0f"/>
<circle cx="69.5" cy="94.6" r=".37" fill="none" stroke="#f0f" stroke-width=".17"/>
<g font-size="3" fill="#00007f">
<text x="42.5" y="10.6">5V-3.3V</text>
<text x="142.9" y="10.6">5V-2.5V/1.8V</text>
<text x="42.5" y="62.7">Battery</text>
</g>
<text font-size="2.3" x="77.3" y="25.1">FB:600mV</text>
<g font-size="1.7" fill="#00007f">
<text x="96.6" y="11.3">1L2</text>
<text x="96.6" y="13.2">2.2uH-DCR&lt;0.1R-2A</text>
<text x="58" y="22.9">1C9</text>
<text x="71.5" y="19">1U2 SY8089</text>
<text x="115.9" y="19">1C4</text>
<text x="115.9" y="20.9">22uF_6.3V 22uF_6.3V</text>
<text x="125.5" y="19">1C37</text>
<text x="198.1" y="22.9">1R13</text>
<text x="58" y="24.8">22uF_6.3V</text>
<text x="59.1" y="28.7">1R2</text>
<text x="96.6" y="26.7">1C10</text>
<text x="111.2" y="26.7">1R3</text>
<text x="111.2" y="29">453K_1%</text>
<text x="177.7" y="28.7">1R11</text>
<text x="183.4" y="28.7">0R/NC</text>
<text x="198.1" y="25.2">0R</text>
<text x="208" y="27.9">U8407</text>
<text x="231.7" y="28.7">1C12</text>
<text x="59.1" y="31">100K</text>
<text x="96.6" y="30.6">47pF</text>
<text x="181.5" y="34.5">1C11</text>
<text x="198.1" y="34.5">1R14</text>
<text x="231.7" y="34.5">2.2uF_6.3V</text>
<text x="181.5" y="36.4">2.2uF_6.3V</text>
<text x="198.1" y="36.7">0R</text>
<text x="231.7" y="36.4">1C14</text>
<text x="59.1" y="46">1R18</text>
<text x="111.2" y="42.2">1R12</text>
<text x="111.2" y="44.5">100K_1%</text>
<text x="208.5" y="46">RT918-G</text>
<text x="231.7" y="42.2">2.2uF_6.3V</text>
<text x="59.1" y="48.3">100K</text>
<text x="73.4" y="78.8">C53</text>
<text x="73.4" y="82.7">10uF</text>
<text x="73.4" y="88.5">R54</text>
<text x="123.6" y="88.5">C48</text>
<text x="131.3" y="88.5">C60</text>
<text x="139.1" y="88.5">C61</text>
<text x="54.1" y="94.3">D5</text>
<text x="61.8" y="94.3">2A Fuse</text>
<text x="73.4" y="92.4">2R</text>
<text x="90.2" y="91.6">U26</text>
<text x="123.6" y="92.4">22uF</text>
<text x="131.3" y="92.4">22uF</text>
<text x="139.1" y="92.4">22uF</text>
<text x="73.4" y="98.1">C59</text>
<text x="188.7" y="97.4">P1</text>
<text x="56" y="105.9">R62 0R</text>
<text x="73.4" y="102">10uF</text>
<text x="123.6" y="105.9">L43</text>
<text x="129.4" y="105.9">1uH</text>
<text x="166.1" y="105.9">D4</text>
<text x="175.7" y="105.9">2A Fuse</text>
<text x="56" y="113.6">R61 0R</text>
<text x="148.7" y="109.7">C51</text>
<text x="148.7" y="113.6">10uF</text>
<text x="162.2" y="111.7">R55</text>
<text x="162.2" y="113.6">2R</text>
<text x="188.8" y="110.5">PH-2-WO</text>
<text x="162.2" y="119.4">C52</text>
<text x="67.6" y="121.3">R60 NC</text>
<text x="162.2" y="125.2">10uF</text>
<text x="90.4" y="127.9">IP5306</text>
<text x="125.5" y="136.7">C65</text>
<text x="127.5" y="134.8">R56</text>
<text x="133.3" y="134.8">0R</text>
<text x="142.9" y="132.9">K4</text>
<text x="146.8" y="132.9">RESET</text>
<text x="125.5" y="140.6">100nF</text>
<text x="139.1" y="140.6">R52</text>
<text x="142.9" y="138.7">R53</text>
<text x="148.7" y="138.7">22R</text>
<text x="156.4" y="142.5">C64</text>
<text x="139.1" y="144.5">12K</text>
<text x="156.4" y="146.4">1uF</text>
</g>
<g font-size="1.7">
<text x="55.1" y="12.8">+5V</text>
<text x="94.2" y="17">1</text>
<text x="96.6" y="15.2">IND-4X4</text>
<text x="101.8" y="17">2</text>
<text x="123.6" y="12.8">+3V3</text>
<text x="193.1" y="14.7">+3V3</text>
<text x="71.1" y="20.8">4</text>
<text x="92.2" y="20.8">3</text>
<text x="115.4" y="19.9" transform="rotate(-90 115.4 19.9)">1</text>
<text x="115.9" y="22.5">C0805</text>
<text x="125.1" y="19.9" transform="rotate(-90 125.1 19.9)">1</text>
<text x="125.5" y="22.5">C0805</text>
<text x="194.6" y="19.9" transform="rotate(-90 194.6 19.9)">1</text>
<text x="55.6" y="25.7" transform="rotate(-90 55.6 25.7)">1</text>
<text x="58" y="26.7">C0805</text>
<text x="71.1" y="28.5">1</text>
<text x="92.2" y="28.5">5</text>
<text x="101.9" y="25.7" transform="rotate(-90 101.9 25.7)">2</text>
<text x="115.4" y="25.5" transform="rotate(-90 115.4 25.5)">2</text>
<text x="125.1" y="25.5" transform="rotate(-90 125.1 25.5)">2</text>
<text x="194.6" y="29.4" transform="rotate(-90 194.6 29.4)">2</text>
<text x="198.1" y="27.5">R0603</text>
<text x="225.9" y="24.4">2.5V</text>
<text x="237.5" y="28.7">C0603</text>
<text x="55.6" y="35.2" transform="rotate(-90 55.6 35.2)">2</text>
<text x="59.1" y="33.3">R0402</text>
<text x="80.7" y="33.2" transform="rotate(-90 80.7 33.2)">2</text>
<text x="101.9" y="31.3" transform="rotate(-90 101.9 31.3)">1</text>
<text x="111.2" y="31.4">R0402</text>
<text x="117.8" y="32.5">GND</text>
<text x="166.8" y="31.4">+5V</text>
<text x="177.2" y="30.5">1</text>
<text x="179.6" y="32.5">R0603</text>
<text x="186.7" y="30.5">2</text>
<text x="194.6" y="31.5" transform="rotate(-90 194.6 31.5)">1</text>
<text x="204.3" y="30.5">5</text>
<text x="219.5" y="30.5">6</text>
<text x="225.9" y="34">1.8V</text>
<text x="63.8" y="38.3">GND</text>
<text x="73.4" y="37.5">SOT-23-5</text>
<text x="181.5" y="38.3">C0603</text>
<text x="194.6" y="40.9" transform="rotate(-90 194.6 40.9)">2</text>
<text x="198.1" y="39.1">R0402</text>
<text x="204.3" y="38.2">3</text>
<text x="219.5" y="38.2">1</text>
<text x="237.5" y="36.4">C0603</text>
<text x="55.6" y="43.1" transform="rotate(-90 55.6 43.1)">1</text>
<text x="111.2" y="46.8">R0402</text>
<text x="187.3" y="48">GND</text>
<text x="204.3" y="42.1">4</text>
<text x="219.5" y="42.1">2</text>
<text x="55.6" y="52.5" transform="rotate(-90 55.6 52.5)">2</text>
<text x="59.1" y="50.7">R0402</text>
<text x="206.6" y="51.4">SOT23-6</text>
<text x="245.2" y="49.9">GND</text>
<text x="54.1" y="57.6">GND</text>
<text x="79.2" y="57.6">GND</text>
<text x="106.2" y="57.6">GND</text>
<text x="68.6" y="88.1">5V</text>
<text x="42.3" y="95">VBUS</text>
<text x="86.5" y="94.2">1</text>
<text x="115.3" y="94.2">8</text>
<text x="152.6" y="95">+5V</text>
<text x="160.1" y="99.7">VBAT</text>
<text x="185" y="100">1</text>
<text x="192.7" y="97.1" transform="rotate(-90 192.7 97.1)">3</text>
<text x="194.6" y="97.1" transform="rotate(-90 194.6 97.1)">4</text>
<text x="86.5" y="105.7">2</text>
<text x="115.3" y="105.7">7</text>
<text x="185" y="105.7">2</text>
<text x="86.5" y="113.5">3</text>
<text x="115.3" y="113.5">6</text>
<text x="86.5" y="121.2">4</text>
<text x="115.3" y="121.2">5</text>
<text x="65.7" y="131">+3V3</text>
<text x="101.9" y="127.8" transform="rotate(-90 101.9 127.8)">9</text>
<text x="144.4" y="134.7">1</text>
<text x="153.9" y="134.7">2</text>
<text x="137.1" y="152.2">+3V3</text>
<text x="222" y="173.4">Title</text>
<text x="222" y="179.2">Size</text>
<text x="229.8" y="179.2">Document Number</text>
<text x="229.8" y="175.3">OV2640_V2.1</text>
<text x="285.7" y="179.2">Rev</text>
<text x="222" y="185">Date:</text>
<text x="224" y="181.1">B</text>
<text x="229.8" y="181.1">POWER</text>
<text x="232.1" y="185">Wednesday, March 11, 2020</text>
<text x="260.6" y="185">Sheet</text>
<text x="270.3" y="185">1</text>
<text x="276.1" y="185">of</text>
<text x="281.9" y="185">8</text>
<text x="287.7" y="181.1">V2.1</text>
</g>
<g font-size="1.7" fill="#003f7f">
<text x="74.4" y="22.1">IN</text>
<text x="87" y="22.1">SW</text>
<text x="74.4" y="29.8">EN</text>
<text x="82" y="29.9" transform="rotate(-90 82 29.9)">GND</text>
<text x="83.4" y="29.8">FB/OUT</text>
<text x="207.6" y="31.7">VIN VOUT1</text>
<text x="207.6" y="39.4">EN2 VOUT2</text>
<text x="207.6" y="43.3">EN1</text>
<text x="213.3" y="43.3">GND</text>
<text x="89.8" y="95.4">VIN</text>
<text x="108.1" y="95.4">VOUT</text>
<text x="188.3" y="101.2">GND</text>
<text x="89.8" y="107">LED1</text>
<text x="110.1" y="107">SW</text>
<text x="188.3" y="107">VCC</text>
<text x="193.9" y="103.3" transform="rotate(-90 193.9 103.3)">GND</text>
<text x="195.8" y="103.3" transform="rotate(-90 195.8 103.3)">GND</text>
<text x="89.8" y="114.7">LED2</text>
<text x="109.6" y="114.7">BAT</text>
<text x="89.8" y="122.4">LED3</text>
<text x="103.2" y="124.5" transform="rotate(-90 103.2 124.5)">GND</text>
<text x="109.6" y="122.4">KEY</text>
<text x="147.7" y="135.9">1</text>
<text x="150.6" y="135.9">2</text>
</g>
<g font-size="1.7" fill="#f00">
<text x="245.6" y="101.9">IO18</text>
<text x="48.7" y="105.8">IO23</text>
<text x="208.7" y="102.8">IO18</text>
<text x="208.7" y="106.6">IO23</text>
<text x="245.6" y="105.8">IO23</text>
<text x="48.7" y="113.5">IO18</text>
<text x="204.9" y="110.5">RST/EN</text>
<text x="243.7" y="109.7">RST/EN</text>
<text x="160.7" y="138.6">RST/EN</text>
</g>
<g font-size="1.4">
<text x="30.9" y="1.4">5</text>
<text x="88.9" y="1.4">4</text>
<text x="146.8" y="1.4">3</text>
<text x="204.7" y="1.4">2</text>
<text x="262.6" y="1.4">1</text>
<text x=".5" y="26.1">D</text>
<text x="292.1" y="26.1">D</text>
<text x=".5" y="71.9">C</text>
<text x="292.1" y="71.9">C</text>
<text x=".5" y="117.8">B</text>
<text x="292.1" y="117.8">B</text>
<text x=".5" y="163.6">A</text>
<text x="292.1" y="163.6">A</text>
<text x="30.9" y="186.8">5</text>
<text x="88.9" y="186.8">4</text>
<text x="146.8" y="186.8">3</text>
<text x="204.7" y="186.8">2</text>
<text x="262.6" y="186.8">1</text>
</g>
</svg>
